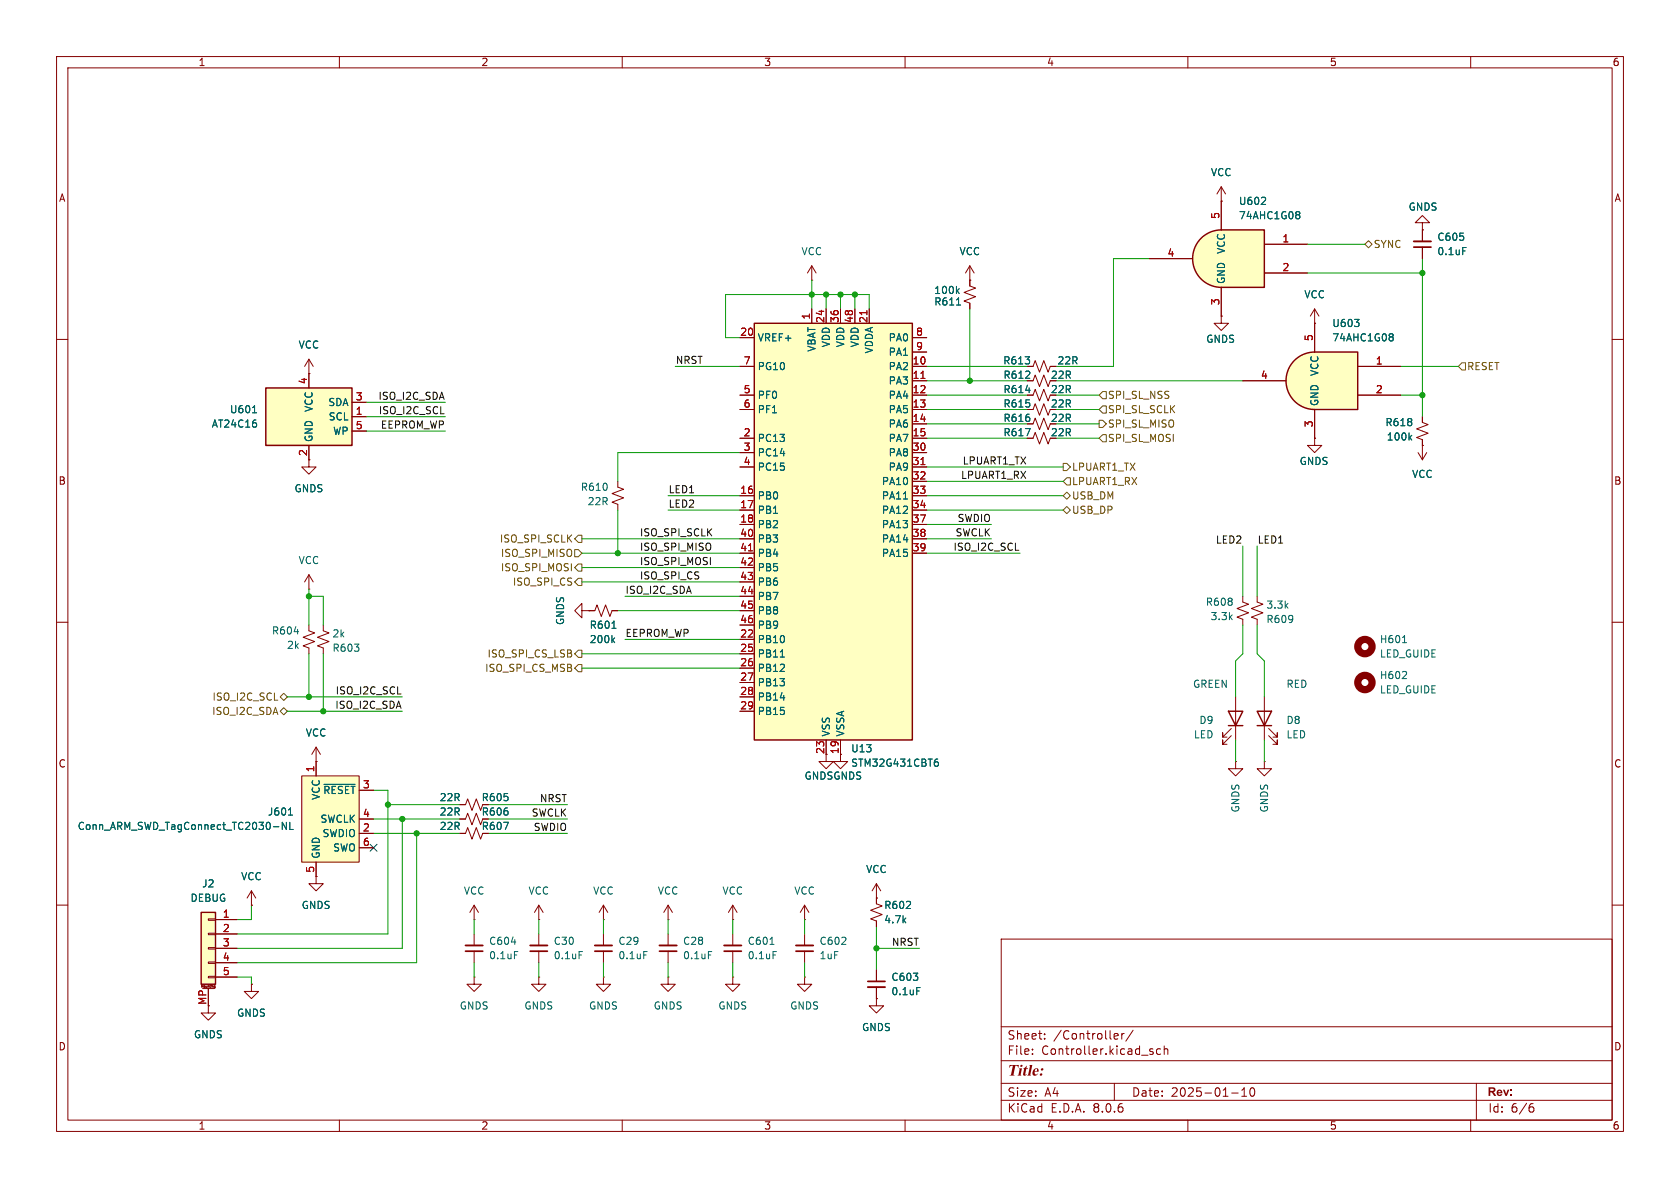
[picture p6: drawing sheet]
<svg xmlns="http://www.w3.org/2000/svg" width="297mm" height="210mm" viewBox="0 0 297 210" stroke-linecap="round" stroke-linejoin="round" font-family="sans-serif">
<g fill="none" stroke="#840000" stroke-width=".18">
<path d="M10 10h277v190h-277zM12 12h273v186h-273zM60 10v2M110 10v2M160 10v2M210 10v2M260 10v2M10 60h2M232.4 57.2h.1M232.4 54.6l.8 1.3M232.4 54.6v2.6M232.4 54.6l-.8 1.3"/>
<path d="M285 60h2M10 110h2M54.6 110.5v1l1 .4-2 .7 2 .8-2 .8 1 .4v1M54.6 104.1h.1M54.6 101.6v2.5M54.6 101.6l.8 1.3M54.6 101.6l-.8 1.3M57.1 110.5v1l1.1 .4-2.1 .7 2.1 .8-2.1 .8 1 .4v1M285 110h2M10 160h2M81.3 147.3h1l.4-1 .7 2 .8-2 .8 2 .3-1M285 160h2"/>
<path d="M129.5 172.7v1.3h1.3l-1.3 1.3-1.2-1.3h1.2M129.5 172.7h.1M177 166h108v32h-108zM60 198v2M110 198v2M160 198v2M177 194.5h108M177 191.5h108M177 187.5h108M177 181.5h108M182.5 186.3v.1M182.5 185.5v.1"/>
<path d="M184.7 183.6v.1M184.7 182.8v.1M197 191.5v3M197.2 182.7l.4 .1 .1 .3-.7 .1M197.6 183.6l-.4 .1M198.3 182.7v1M198.7 182.7l-.2 .1-.2 .2M200.3 182.1l-1.3 2M203.5 185.9l.3 .1 .1 .2-.2 .2h-.3M203.5 185.4l.3 .1M205.2 185.5l-.5-.1-.2 .3v.4l.1 .2h.6M205.8 185.5l.2-.1 .4 .1 .1 .9"/>
<path d="M205.8 184.9v1.5M210 198v2M217.7 193.2h1.2M219.5 193.8h.9M219.5 192.7l.5-.4v1.5M221.2 192.4l.1-.1a.81 .81 0 0 1 .6 .6 .81 .81 0 0 1-.3 .8l-.1 .1a.81 .81 0 0 1-.6-.6 .81 .81 0 0 1 .3-.8zM260 198v2M261 191.5v6.5M270.6 195.7h.3l.3 .3-.1 .5-.5 .1M271 195.1l-.4 .1"/>
</g>
<path d="M52 111.7h.8M89 145.4h.9l-.6 1.2" fill="none" stroke="#006464" stroke-width=".18"/>
<path d="M133.3 57.2h28v73.6h-28z" fill="#ffffc2"/>
<path d="M133.3 57.2h28v73.6h-28zM217.2 125.7h2.5l-1.3 2.6zM217.2 128.3h2.5M222.2 125.7h2.6l-1.3 2.6zM222.2 128.3h2.6" fill="none" stroke="#840000" stroke-width=".25"/>
<g fill="none" stroke="#840000" stroke-width=".18">
<path d="M130.8 59.7h2.5M143.5 49.5h.1M143.5 47v2.5M143.5 54.6v2.6M143.5 47l.8 1.3M143.5 47l-.8 1.3M146 54.6v2.6M148.6 54.6v2.6M151.1 54.6v2.6M153.7 54.6v2.6M161.3 59.7h2.5M171.4 49.5h.1"/>
<path d="M171.4 47v3.5l1.1 .4-2.1 .8 2.1 .8-2.1 .7 1 .4v1M171.4 47l.8 1.3M171.4 47l-.7 1.3M54.6 66h.1M54.6 63.5l.8 1.3M54.6 63.5v2.5M54.6 63.5l-.8 1.3M130.8 64.8h2.5M130.8 69.9h2.5M130.8 72.4h2.5M130.8 77.5h2.5M161.3 64.8h2.5"/>
<path d="M161.3 67.3h2.5M161.3 69.9h2.5M161.3 72.4h2.5M161.3 74.9h2.5M161.3 77.5h2.5M161.3 62.2h2.5M181.6 69.9h1l.4-1.1 .8 2.1 .7-2.1 .8 2.1 .4-1M181.6 77.5h1l.4-1 .8 2 .7-2 .8 2 .4-1M181.6 67.3h1l.4-1 .8 2 .7-2 .8 2 .4-1M181.6 74.9h1l.4-1 .8 2 .7-2 .8 2 .4-1M181.6 72.4h1l.4-1 .8 2 .7-2 .8 2 .4-1M181.6 64.8h1l.4-1 .8 2 .7-2 .8 2 .4-1h1"/>
<path d="M232.4 77.5v1.2h1.3l-1.3 1.3-1.3-1.3h1.3M232.4 77.5h.1M251.5 73.7v1l1 .4-2.1 .7 2.1 .8-2.1 .7 1.1 .4v3.6M251.5 78.7h.1M130.8 87.6h2.5M130.8 90.2h2.5M130.8 92.7h2.5M130.8 80h2.5M130.8 82.6h2.5M130.8 95.3h2.5M130.8 97.8h2.5M161.3 87.6h2.5"/>
<path d="M161.3 90.2h2.5M161.3 92.7h2.5M161.3 80h2.5M161.3 82.6h2.5M161.3 85.1h2.5M161.3 95.3h2.5M161.3 97.8h2.5M250.7 80l.8 1.3M252.2 80l-.7 1.3M102.9 108v-1.3l-1.3 1.3 1.3 1.2v-1.2h1.2M104.1 108h.1M104.1 108h1.1l.3-1.1 .8 2.1 .8-2.1 .7 2.1 .4-1h1"/>
<path d="M130.8 113h2.5M130.8 115.6h2.5M130.8 118.1h2.5M130.8 100.3h2.5M130.8 102.9h2.5M130.8 105.4h2.5M130.8 108h2.5M130.8 110.5h2.5M130.8 120.7h2.5M130.8 123.2h2.5M130.8 125.7h2.5M146 130.8v2.6"/>
<path d="M148.6 130.8v2.6M217.7 130l-1.5 1.6v-.8v.8h.7M217.7 128.8l-1.5 1.5v-.8v.8h.7M218.4 134.6v1.3h1.3l-1.3 1.3-1.2-1.3h1.2M218.4 134.6h.1M218.4 123.2v7.6M223.5 123.2v7.6M224.3 130l1.5 1.6v-.8v.8h-.8M224.3 128.8l1.5 1.5v-.8v.8h-.8M129.5 162.6h.1M129.5 160v2.6M129.5 165.1v2"/>
<path d="M129.5 168.1v2.1M129.5 160l.8 1.3M129.5 160l-.7 1.3M142.2 172.7v1.3h1.3l-1.3 1.3-1.2-1.3h1.2M142.2 172.7h.1"/>
</g>
<path d="M153.3 54.9v.7M162.8 66.9h.7M132.3 97.4h.7M162.8 82.1h.7" fill="none" stroke="#a90000" stroke-width=".18"/>
<g fill="none" stroke="#006464" stroke-width=".18">
<path d="M169.1 53.9h.7M169.2 51.4l.4 .5M169.6 51l-.5 .5M181.3 75.8h.8l-.5 1.2M181.3 69h.8M249.2 77.3l.4 .5M249.6 76.9l-.5 .5M159.7 88.2h.7M108.2 111.1h.7M108.3 113.1l.4 .5M108.7 112.8l-.5 .4M137.9 116.1h.8"/>
<path d="M165.4 134.7h.4l.1 .2-.1 .4-.4 .2M165.8 134.2h-.4M136.1 166.9h.7M136.7 168.2h.6"/>
</g>
<path d="M128 167.1h3.1" fill="none" stroke="#840000" stroke-width=".33"/>
<path d="M128 168.1h3.1" fill="none" stroke="#840000" stroke-width=".3"/>
<path d="M47 68.6h15.2v10.1h-15.2z" fill="#ffffc2"/>
<path d="M47 68.6h15.2v10.1h-15.2z" fill="none" stroke="#840000" stroke-width=".25"/>
<path d="M54.6 66v2.6M54.6 78.7v2.6M62.2 73.7h2.6M62.2 71.1h2.6M62.2 76.2h2.6" fill="none" stroke="#840000" stroke-width=".18"/>
<path d="M44.6 73h.8M45.3 74.8v.6" fill="none" stroke="#006464" stroke-width=".18"/>
<path d="M228.8 63.7a5.1 5.1 0 0 1 3.6-1.5v10.2a5.1 5.1 0 0 1-4.7-3.1 5.1 5.1 0 0 1 1.1-5.6z" fill="#ffffc2" stroke="#ffffc2" stroke-width=".18"/>
<path d="M232.4 62.2h7.6v10.2h-7.6z" fill="#ffffc2"/>
<path d="M228.8 63.7a5.1 5.1 0 0 1 3.6-1.5h7.6v10.2h-7.6a5.1 5.1 0 0 1-4.7-3.1 5.1 5.1 0 0 1 1.1-5.6z" fill="none" stroke="#840000" stroke-width=".25"/>
<g fill="none" stroke="#840000" stroke-width=".18">
<path d="M215.9 55.9v1.3h1.3l-1.3 1.2-1.3-1.2h1.3M215.9 55.9h.1M232.4 57.2v5M219.7 67.3h7.6M232.4 72.4v5.1M240 64.8h7.6M240 69.9h7.6M54.6 81.3v1.3h1.3l-1.3 1.2-1.3-1.2h1.3M223.5 134.6v1.3h1.3l-1.3 1.3-1.3-1.3h1.3M223.5 134.6h.1M142.2 162.6h.1M142.2 160l.8 1.3"/>
<path d="M142.2 160v2.6M142.2 160l-.7 1.3"/>
</g>
<path d="M239.5 56.5h.8l-.5 .4M240.2 57.1v.5M245.8 59h.3l.2 .2-.2 .3M245.8 59.5h.3M246.1 59.5l.2 .3v.2l-.1 .2-.4 .1" fill="none" stroke="#006464" stroke-width=".18"/>
<path d="M212.3 42.1a5.1 5.1 0 0 1 3.6-1.5v10.2a5.1 5.1 0 0 1-4.7-3.1 5.1 5.1 0 0 1 1.1-5.6z" fill="#ffffc2" stroke="#ffffc2" stroke-width=".18"/>
<path d="M215.9 40.6h7.6v10.2h-7.6z" fill="#ffffc2"/>
<path d="M212.3 42.1a5.1 5.1 0 0 1 3.6-1.5h7.6v10.2h-7.6a5.1 5.1 0 0 1-4.7-3.1 5.1 5.1 0 0 1 1.1-5.6z" fill="none" stroke="#840000" stroke-width=".25"/>
<g fill="none" stroke="#840000" stroke-width=".18">
<path d="M215.9 35.6h.1M215.9 33v7.6M215.9 33l.8 1.3M215.9 33l-.8 1.3M251.5 39.4h1.2l-1.2-1.3-1.3 1.3h1.3v1.2M203.2 45.7h7.6M215.9 50.8v5.1M223.5 43.2h7.6M223.5 48.3h7.6M251.5 40.6h.1M251.5 40.6v2.1M251.5 43.7v2"/>
<path d="M109.2 85.1v1l1 .4-2 .7 2 .8-2 .8 1 .4v1M219.7 105.4v1l1 .4-2 .8 2 .7-2 .8 1 .4v1M222.2 105.4v1l1.1 .4-2.1 .8 2.1 .7-2.1 .8 1 .4v1M146 133.4v1.2h1.3l-1.3 1.3-1.2-1.3h1.2M148.6 133.4v1.2h1.3l-1.3 1.3-1.3-1.3h1.3M154.9 156.2v3.6l1.1 .3-2.1 .8 2.1 .8-2.1 .7 1 .4v1M154.9 158.8h.1M154.9 156.2l.8 1.3M154.9 156.2l-.7 1.3M44.4 174v1.3h1.3l-1.3 1.2-1.2-1.2h1.2M44.4 174h.1M83.8 162.6h.1"/>
<path d="M83.8 172.7v1.3h1.3l-1.3 1.3-1.3-1.3h1.3M83.8 172.7h.1M83.8 160v2.6M83.8 165.1v2M83.8 168.1v2.1M83.8 160l.8 1.3M83.8 160l-.7 1.3M95.2 172.7v1.3h1.3l-1.3 1.3-1.2-1.3h1.2M95.2 172.7h.1M95.2 162.6h.1M95.2 160v2.6M95.2 165.1v2"/>
<path d="M95.2 168.1v2.1M95.2 160l.8 1.3M95.2 160l-.7 1.3M106.7 162.6h.1M106.7 160l.7 1.3M106.7 160v2.6M106.7 160l-.8 1.3M142.2 165.1v2M142.2 168.1v2.1M154.9 176.5v1.3h1.3l-1.3 1.3-1.2-1.3h1.2M154.9 176.5h.1M154.9 171.5v2"/>
<path d="M154.9 174.5v2"/>
</g>
<g fill="none" stroke="#006464" stroke-width=".18">
<path d="M223 36.1h.7M223.7 35v.4M229.3 37.4h.3l.2 .3-.2 .3M229.3 38h.3M229.6 38l.2 .2v.2l-.1 .2-.4 .1M258.6 43.8h.6M247.9 120h.8M247.9 113.6h.8M248.6 118.8v.4M90.4 166.5h.8M90.9 168.2h.7M102.4 168.2h.6"/>
<path d="M162.1 174.6h.6"/>
</g>
<path d="M249.9 42.7h3.1M82.3 167.1h3M93.7 167.1h3.1M140.7 167.1h3.1M153.4 174.5h3.1" fill="none" stroke="#840000" stroke-width=".33"/>
<path d="M249.9 43.7h3.1M82.3 168.1h3M93.7 168.1h3.1M140.7 168.1h3.1M153.4 173.5h3.1" fill="none" stroke="#840000" stroke-width=".3"/>
<g fill="none" stroke="#840000" stroke-width="1.3">
<circle cx="241.3" cy="114.3" r="1.27"/>
<circle cx="241.3" cy="120.6" r="1.27"/>
</g>
<path d="M35.6 161.3h2.5v12.7h-2.5z" fill="#ffffc2"/>
<g fill="none" stroke="#840000" stroke-width=".18">
<path d="M44.4 157.5l.8 1.3M44.4 157.5v2.5M44.4 157.5l-.7 1.3M35.6 174.5v-.3l.2 .2 .1-.2v.3M35.8 174.8h2M36.8 172.6h1.3v.2h-1.3zM36.8 170.1h1.3v.2h-1.3zM36.8 167.5h1.3v.3h-1.3zM36.8 165h1.3v.2h-1.3zM36.8 162.4h1.3v.3h-1.3zM36.8 174.8v4.3h1.3l-1.3 1.2-1.2-1.2h1.2M37.1 174.2v.3"/>
<path d="M37.3 174.2h.1M37.9 174.6v.1M37.9 174.3v.2h.1M37.9 174.3h.1M37.9 174.7h.1M38 174.6l-.1 .1M38 174.3v.3M38.1 162.6h3.8M38.1 165.1h3.8M38.1 167.6h3.8M38.1 170.2h3.8M38.1 172.7h3.8"/>
<path d="M44.4 160h.1M106.7 172.7v1.3h1.2l-1.2 1.3-1.3-1.3h1.3M106.7 172.7h.1M106.7 165.1v2M106.7 168.1v2.1M118.1 162.6h.1M118.1 172.7v1.3h1.3l-1.3 1.3-1.3-1.3h1.3M118.1 172.7h.1M118.1 160v2.6M118.1 165.1v2M118.1 168.1v2.1M118.1 160l.8 1.3"/>
<path d="M118.1 160l-.8 1.3"/>
</g>
<path d="M35.6 161.3h2.5v12.7h-2.5z" fill="none" stroke="#840000" stroke-width=".25"/>
<path d="M105.2 167.1h3M116.6 167.1h3" fill="none" stroke="#840000" stroke-width=".33"/>
<path d="M105.2 168.1h3M116.6 168.1h3" fill="none" stroke="#840000" stroke-width=".3"/>
<path d="M113.8 168.2h.6M125.2 168.2h.6" fill="none" stroke="#006464" stroke-width=".18"/>
<path d="M53.3 137.2h10.2v15.2h-10.2z" fill="#ffffc2"/>
<g fill="none" stroke="#840000" stroke-width=".18">
<path d="M215.9 35.6h.1M215.9 35.6v5M130.8 59.7h2.5M143.5 54.6v2.6M146 54.6v2.6M148.6 54.6v2.6M151.1 54.6v2.6M153.7 54.6v2.6M161.3 59.7h2.5M171.4 49.5h.1M171.4 49.5v1M171.4 53.6v1"/>
<path d="M203.2 45.7h7.6M215.9 55.9h.1M215.9 50.8v5.1M223.5 43.2h7.6M223.5 48.3h7.6M232.4 57.2h.1M232.4 57.2v5M251.5 40.6h.1M251.5 40.6v2.1M251.5 43.7v2M54.6 66h.1M54.6 66v2.6"/>
<path d="M54.6 78.7v2.6M62.2 73.7h2.6M62.2 71.1h2.6M62.2 76.2h2.6M130.8 64.8h2.5M130.8 69.9h2.5M130.8 72.4h2.5M130.8 77.5h2.5M161.3 64.8h2.5M161.3 67.3h2.5M161.3 69.9h2.5M161.3 72.4h2.5"/>
<path d="M161.3 74.9h2.5M161.3 77.5h2.5M161.3 62.2h2.5M181.6 64.8h1M181.6 67.3h1M181.6 69.9h1M181.6 72.4h1M181.6 74.9h1M181.6 77.5h1M185.7 64.8h1M219.7 67.3h7.6M232.4 77.5h.1"/>
<path d="M232.4 72.4v5.1M240 64.8h7.6M240 69.9h7.6M251.5 78.7h.1M251.5 73.7v1M251.5 77.7v1M130.8 87.6h2.5M130.8 90.2h2.5M130.8 92.7h2.5M130.8 80h2.5M130.8 82.6h2.5M130.8 95.3h2.5"/>
<path d="M130.8 97.8h2.5M161.3 87.6h2.5M161.3 90.2h2.5M161.3 92.7h2.5M161.3 80h2.5M161.3 82.6h2.5M161.3 85.1h2.5M161.3 95.3h2.5M161.3 97.8h2.5M104.1 108h.1M104.1 108h1.1M108.2 108h1"/>
<path d="M130.8 113h2.5M130.8 115.6h2.5M130.8 118.1h2.5M130.8 100.3h2.5M130.8 102.9h2.5M130.8 105.4h2.5M130.8 108h2.5M130.8 110.5h2.5M53.3 137.2h10.2v15.2h-10.2zM55.9 134.6h.1M55.9 132.1v5.1M55.9 132.1l.7 1.3"/>
<path d="M55.9 132.1l-.8 1.3M63.5 139.7h2.5M130.8 120.7h2.5M130.8 123.2h2.5M130.8 125.7h2.5M146 130.8v2.6M148.6 130.8v2.6M55.9 154.9v1.3h1.2l-1.2 1.3-1.3-1.3h1.3M55.9 154.9h.1M55.9 152.4v2.5M63.5 147.3h2.5M63.5 144.8h2.5"/>
<path d="M63.5 149.9h2.5M81.3 144.8h1l.4-1 .7 2 .8-2 .8 2 .3-1M81.3 142.2h1l.4-1 .7 2.1 .8-2.1 .8 2.1 .3-1.1M81.3 147.3h1M154.9 158.8h.1M154.9 158.8v1M36.8 174.8v3M38.1 162.6h3.8M38.1 165.1h3.8M38.1 167.6h3.8M38.1 170.2h3.8M38.1 172.7h3.8"/>
<path d="M44.4 160h.1M44.4 174h.1M154.9 176.5h.1M154.9 162.8v1M154.9 171.5v2M154.9 174.5v2"/>
</g>
<g fill="none" stroke="#006464" stroke-width=".18">
<path d="M223 36.1h.7M223.7 35v.4M229.3 37.4h.3l.2 .3-.2 .3M229.3 38h.3M229.6 38l.2 .2v.2l-.1 .2-.4 .1M169.1 53.9h.7M169.2 51.4l.4 .5M169.6 51l-.5 .5M239.5 56.5h.8l-.5 .4M240.2 57.1v.5M245.8 59h.3l.2 .2-.2 .3M245.8 59.5h.3"/>
<path d="M246.1 59.5l.2 .3v.2l-.1 .2-.4 .1M258.6 43.8h.6M44.6 73h.8M45.3 74.8v.6M181.3 75.8h.8l-.5 1.2M181.3 69h.8M249.2 77.3l.4 .5M249.6 76.9l-.5 .5M159.7 88.2h.7M108.2 111.1h.7M108.3 113.1l.4 .5M108.7 112.8l-.5 .4"/>
<path d="M137.9 116.1h.8M57.3 138.7h5.5M165.4 134.7h.4l.1 .2-.1 .4-.4 .2M165.8 134.2h-.4M48.3 146.1h1M50.6 145.4v1.2l-.7-1.2v1.2M51 144.1h.7M51.2 145.4v1.2h.6M89 145.4h.9l-.6 1.2M162.1 174.6h.6"/>
</g>
<g fill="none" stroke="#725600" stroke-width=".18">
<path d="M241.3 43.2l.6-.7 .7 .7-.7 .6zM194.3 74.3h.6l.7 .6-.7 .7h-.6zM194.9 76.8h.7v1.3h-.7l-.6-.6zM194.9 71.8h.7v1.2h-.7l-.6-.6zM194.9 69.2h.7v1.3h-.7l-.6-.6zM257.8 64.8l.6-.7h.7v1.3h-.7zM101.6 97.2h.6l.7 .6-.7 .6h-.6zM102.2 94.6h.7v1.3h-.7l-.6-.6zM102.2 99.7h.7v1.3h-.7l-.6-.7zM188 90.2l.6-.7 .6 .7-.6 .6zM188 81.9h.6l.6 .7-.6 .6h-.6zM188 87.6l.6-.6 .6 .6-.6 .7z"/>
<path d="M188.6 84.5h.6v1.2h-.6l-.6-.6zM101.6 115.6l.6-.7h.7v1.3h-.7zM102.2 102.2h.7v1.3h-.7l-.6-.6zM102.2 117.5h.7v1.2h-.7l-.6-.6zM49.5 125.7l.7-.6 .6 .6-.6 .7zM49.5 123.2l.7-.6 .6 .6-.6 .6z"/>
</g>
<g fill="none" stroke="#009600" stroke-width=".18">
<path d="M143.5 49.5v5.1M146 52.1v2.5M148.6 52.1v2.5M151.1 52.1v2.5M153.7 54.6v-2.5h-25.4v7.6h2.5M171.4 54.6v12.7M203.2 45.7h-6.4v19.1h-10.1M231.1 43.2h10.2M231.1 48.3h20.4M251.5 45.7v28M64.8 73.7h13.9M64.8 71.1h13.9"/>
<path d="M64.8 76.2h13.9M119.4 64.8h11.4M163.8 74.9h17.8M163.8 72.4h17.8M163.8 69.9h17.8M163.8 67.3h17.8M163.8 64.8h17.8M163.8 77.5h17.8M186.7 74.9h7.6M186.7 72.4h7.6M186.7 69.9h7.6M186.7 67.3h33"/>
<path d="M186.7 77.5h7.6M247.6 69.9h3.9M247.6 64.8h10.2M102.9 97.8h27.9M102.9 95.3h27.9M109.2 90.2v7.6M118.1 87.6h12.7M118.1 90.2h12.7M130.8 80h-21.6v5.1M163.8 97.8h16.5M163.8 92.7h11.5M163.8 95.3h11.5"/>
<path d="M163.8 87.6h24.2M163.8 90.2h24.2M163.8 82.6h24.2M163.8 85.1h24.2M219.7 96.5v8.9M222.2 96.5v8.9M54.6 105.4h2.5v5.1M54.6 104.1v6.4M54.6 115.6v7.6M57.1 115.6v10.1M102.9 102.9h27.9M102.9 100.3h27.9"/>
<path d="M102.9 115.6h27.9M102.9 118.1h27.9M109.2 108h21.6M110.5 113h20.3M110.5 105.4h20.3M219.7 110.5v5.1l-1.3 1.2v6.4M222.2 110.5v5.1l1.3 1.2v6.4M50.8 125.7h20.3M50.8 123.2h20.3M66 139.7h2.6v25.4h-26.7M218.4 130.8v3.8M223.5 130.8v3.8"/>
<path d="M66 144.8h15.3M66 147.3h15.3M68.6 142.2h12.7M71.1 144.8v22.8h-29.2M73.7 147.3v22.9h-31.8M86.4 142.2h13.9M86.4 144.8h13.9M86.4 147.3h13.9M41.9 172.7h2.5v1.3M44.4 160v2.6h-2.5M83.8 162.6v2.5M83.8 170.2v2.5"/>
<path d="M95.2 162.6v2.5M95.2 170.2v2.5M106.7 162.6v2.5M106.7 170.2v2.5M118.1 162.6v2.5M118.1 170.2v2.5M129.5 162.6v2.5M129.5 170.2v2.5M142.2 162.6v2.5M142.2 170.2v2.5M154.9 167.6h7.7M154.9 163.8v7.7"/>
</g>
<path d="M65.4 149.3l1.2 1.2M66.6 149.3l-1.2 1.2" fill="none" stroke="#000084" stroke-width=".18"/>
<path d="M153.3 54.9v.7M162.8 66.9h.7M132.3 97.4h.7M162.8 82.1h.7" fill="none" stroke="#a90000" stroke-width=".18"/>
<g fill="#009600" stroke="#009600" stroke-width=".18">
<circle cx="154.9" cy="167.6" r=".46"/>
<circle cx="54.6" cy="123.2" r=".46"/>
<circle cx="54.6" cy="105.4" r=".46"/>
<circle cx="57.1" cy="125.7" r=".46"/>
<circle cx="251.5" cy="69.9" r=".46"/>
<circle cx="251.5" cy="48.3" r=".46"/>
<circle cx="109.2" cy="97.8" r=".46"/>
<circle cx="68.6" cy="142.2" r=".46"/>
<circle cx="71.1" cy="144.8" r=".46"/>
<circle cx="73.7" cy="147.3" r=".46"/>
<circle cx="143.5" cy="52.1" r=".46"/>
<circle cx="146" cy="52.1" r=".46"/>
<circle cx="171.4" cy="67.3" r=".46"/>
<circle cx="148.6" cy="52.1" r=".46"/>
<circle cx="151.1" cy="52.1" r=".46"/>
</g>
<text font-size="2.8" fill="#840000" x="178" y="190.9">Title:</text>
<g font-size="2.1" fill="#840000">
<text x="178" y="184">Sheet:</text>
<text x="186.2" y="184">/Controller/</text>
<text x="178" y="186.7">File:</text>
<text x="184.1" y="186.7">Controller.kicad_sch</text>
<text x="178" y="196.9">KiCad</text>
<text x="178" y="194.1">Size:</text>
<text x="184.7" y="194.1">A4</text>
<text x="185.7" y="196.9">E.D.A.</text>
<text x="193.3" y="196.9">8.0.6</text>
<text x="200" y="194.1">Date:</text>
<text x="207" y="194.1">2025-01-10</text>
<text x="263" y="194.3">Rev:</text>
<text x="263" y="196.9">Id:</text>
<text x="267.1" y="196.9">6/6</text>
</g>
<g font-size="1.8" fill="#840000">
<text x="35" y="11.9">1</text>
<text x="85" y="11.9">2</text>
<text x="135" y="11.9">3</text>
<text x="185" y="11.9">4</text>
<text x="235" y="11.9">5</text>
<text x="285" y="11.9">6</text>
<text x="10.3" y="35.9">A</text>
<text x="285.3" y="35.9">A</text>
<text x="185.7" y="69.7">22R</text>
<text x="185.7" y="67.2">22R</text>
<text x="185.7" y="77.3">22R</text>
<text x="185.7" y="74.8">22R</text>
<text x="185.7" y="72.2">22R</text>
<text x="54.4" y="80.7" transform="rotate(-90 54.4 80.7)">2</text>
<text x="10.3" y="85.9">B</text>
<text x="285.3" y="85.9">B</text>
<text x="10.3" y="135.9">C</text>
<text x="145.8" y="133.4" transform="rotate(-90 145.8 133.4)">23</text>
<text x="148.3" y="133.4" transform="rotate(-90 148.3 133.4)">19</text>
<text x="285.3" y="135.9">C</text>
<text x="85.1" y="141.8">R605</text>
<text x="85.1" y="146.9">R607</text>
<text x="85.1" y="144.4">R606</text>
<text x="10.3" y="185.9">D</text>
<text x="285.3" y="185.9">D</text>
<text x="35" y="199.9">1</text>
<text x="85" y="199.9">2</text>
<text x="135" y="199.9">3</text>
<text x="185" y="199.9">4</text>
<text x="235" y="199.9">5</text>
<text x="285" y="199.9">6</text>
</g>
<g font-size="1.8" fill="#006464">
<text x="214" y="31.3">VCC</text>
<text x="218.9" y="36.4">U602</text>
<text x="218.9" y="39">74AHC1G08</text>
<text x="248.9" y="37.4">GNDS</text>
<text x="141.6" y="45.3">VCC</text>
<text x="169.5" y="45.3">VCC</text>
<text x="216.8" y="45" transform="rotate(-90 216.8 45)">VCC</text>
<text x="254" y="42.8">C605</text>
<text x="254" y="45.3">0.1uF</text>
<text x="165.1" y="52.2">100k</text>
<text x="216.8" y="50.3" transform="rotate(-90 216.8 50.3)">GND</text>
<text x="230.5" y="52.9">VCC</text>
<text x="165.1" y="54.2">R611</text>
<text x="235.4" y="58">U603</text>
<text x="52.7" y="61.8">VCC</text>
<text x="133.9" y="60.6">VREF+</text>
<text x="133.9" y="65.6">PG10</text>
<text x="144.4" y="62.3" transform="rotate(-90 144.4 62.3)">VBAT</text>
<text x="146.9" y="61.5" transform="rotate(-90 146.9 61.5)">VDD</text>
<text x="149.5" y="61.5" transform="rotate(-90 149.5 61.5)">VDD</text>
<text x="152" y="61.5" transform="rotate(-90 152 61.5)">VDD</text>
<text x="154.5" y="62.6" transform="rotate(-90 154.5 62.6)">VDDA</text>
<text x="157" y="65.6">PA2</text>
<text x="157" y="60.6">PA0</text>
<text x="157" y="63.1">PA1</text>
<text x="177.3" y="64.6">R613</text>
<text x="186.9" y="64.6">22R</text>
<text x="213.1" y="60.8">GNDS</text>
<text x="235.4" y="60.6">74AHC1G08</text>
<text x="58" y="72">SDA</text>
<text x="133.9" y="70.7">PF0</text>
<text x="157" y="68.2">PA3</text>
<text x="157" y="70.7">PA4</text>
<text x="177.3" y="69.7">R614</text>
<text x="177.3" y="67.2">R612</text>
<text x="233.3" y="71.9" transform="rotate(-90 233.3 71.9)">GND</text>
<text x="233.3" y="66.6" transform="rotate(-90 233.3 66.6)">VCC</text>
<text x="37.3" y="75.8">AT24C16</text>
<text x="40.5" y="73.3">U601</text>
<text x="55.5" y="72.9" transform="rotate(-90 55.5 72.9)">VCC</text>
<text x="58" y="74.5">SCL</text>
<text x="58.8" y="77.1">WP</text>
<text x="133.9" y="73.3">PF1</text>
<text x="157" y="73.3">PA5</text>
<text x="157" y="75.8">PA6</text>
<text x="177.3" y="77.3">R617</text>
<text x="177.3" y="74.8">R616</text>
<text x="177.3" y="72.2">R615</text>
<text x="244.8" y="75.5">R618</text>
<text x="55.5" y="78.2" transform="rotate(-90 55.5 78.2)">GND</text>
<text x="133.9" y="78.3">PC13</text>
<text x="133.9" y="80.9">PC14</text>
<text x="133.9" y="83.4">PC15</text>
<text x="157" y="78.3">PA7</text>
<text x="157" y="80.9">PA8</text>
<text x="157" y="83.4">PA9</text>
<text x="229.7" y="82.4">GNDS</text>
<text x="245.1" y="78.1">100k</text>
<text x="52" y="87.2">GNDS</text>
<text x="102.6" y="87">R610</text>
<text x="103.8" y="89.5">22R</text>
<text x="133.9" y="88.5">PB0</text>
<text x="155.8" y="86">PA10</text>
<text x="155.8" y="88.5">PA11</text>
<text x="249.5" y="84.7">VCC</text>
<text x="133.9" y="91">PB1</text>
<text x="133.9" y="93.6">PB2</text>
<text x="155.8" y="91">PA12</text>
<text x="155.8" y="93.6">PA13</text>
<text x="52.7" y="99.9">VCC</text>
<text x="133.9" y="96.1">PB3</text>
<text x="133.9" y="98.7">PB4</text>
<text x="133.9" y="101.2">PB5</text>
<text x="155.8" y="96.1">PA14</text>
<text x="155.8" y="98.7">PA15</text>
<text x="133.9" y="103.7">PB6</text>
<text x="133.9" y="106.3">PB7</text>
<text x="213.1" y="107.3">R608</text>
<text x="223.8" y="107.8">3.3k</text>
<text x="48" y="112.4">R604</text>
<text x="58.7" y="112.9">2k</text>
<text x="99.9" y="110.6" transform="rotate(-90 99.9 110.6)">GNDS</text>
<text x="104.1" y="111.4">R601</text>
<text x="104.1" y="113.9">200k</text>
<text x="133.9" y="113.9">PB10</text>
<text x="133.9" y="108.8">PB8</text>
<text x="133.9" y="111.4">PB9</text>
<text x="213.9" y="109.8">3.3k</text>
<text x="223.8" y="110.3">R609</text>
<text x="243.8" y="113.9">H601</text>
<text x="50.6" y="114.9">2k</text>
<text x="58.7" y="115.4">R603</text>
<text x="133.9" y="116.4">PB11</text>
<text x="133.9" y="119">PB12</text>
<text x="243.8" y="116.4">LED_GUIDE</text>
<text x="133.9" y="121.5">PB13</text>
<text x="133.9" y="124.1">PB14</text>
<text x="243.8" y="120.2">H602</text>
<text x="243.8" y="122.8">LED_GUIDE</text>
<text x="54" y="130.4">VCC</text>
<text x="133.9" y="126.6">PB15</text>
<text x="146.9" y="130.3" transform="rotate(-90 146.9 130.3)">VSS</text>
<text x="149.5" y="130.3" transform="rotate(-90 149.5 130.3)">VSSA</text>
<text x="211" y="130.7">LED</text>
<text x="211.9" y="128.2">D9</text>
<text x="227.3" y="128.2">D8</text>
<text x="227.3" y="130.7">LED</text>
<text x="150.4" y="133.2">U13</text>
<text x="150.4" y="135.7">STM32G431CBT6</text>
<text x="56.7" y="141.5" transform="rotate(-90 56.7 141.5)">VCC</text>
<text x="57" y="140.6">~{RESET}</text>
<text x="77.6" y="141.8">22R</text>
<text x="142.1" y="138">GNDSGNDS</text>
<text x="219.3" y="143.7" transform="rotate(-90 219.3 143.7)">GNDS</text>
<text x="224.4" y="143.7" transform="rotate(-90 224.4 143.7)">GNDS</text>
<text x="13.6" y="146.9">Conn_ARM_SWD_TagConnect_TC2030-NL</text>
<text x="47.3" y="144.4">J601</text>
<text x="56.6" y="145.6">SWCLK</text>
<text x="56.9" y="148.2">SWDIO</text>
<text x="77.6" y="146.9">22R</text>
<text x="77.6" y="144.4">22R</text>
<text x="42.5" y="155.8">VCC</text>
<text x="56.7" y="151.9" transform="rotate(-90 56.7 151.9)">GND</text>
<text x="58.8" y="150.7">SWO</text>
<text x="153" y="154.5">VCC</text>
<text x="33.6" y="159.6">DEBUG</text>
<text x="35.6" y="157.1">J2</text>
<text x="53.2" y="160.9">GNDS</text>
<text x="81.9" y="158.3">VCC</text>
<text x="93.3" y="158.3">VCC</text>
<text x="104.8" y="158.3">VCC</text>
<text x="116.2" y="158.3">VCC</text>
<text x="127.6" y="158.3">VCC</text>
<text x="140.3" y="158.3">VCC</text>
<text x="156.2" y="160.9">R602</text>
<text x="86.4" y="167.2">C604</text>
<text x="97.8" y="167.2">C30</text>
<text x="109.2" y="167.2">C29</text>
<text x="120.7" y="167.2">C28</text>
<text x="132.1" y="167.2">C601</text>
<text x="144.8" y="167.2">C602</text>
<text x="156.2" y="163.4">4.7k</text>
<text x="86.4" y="169.8">0.1uF</text>
<text x="97.8" y="169.8">0.1uF</text>
<text x="109.2" y="169.8">0.1uF</text>
<text x="120.7" y="169.8">0.1uF</text>
<text x="132.1" y="169.8">0.1uF</text>
<text x="144.8" y="169.8">1uF</text>
<text x="157.5" y="173.6">C603</text>
<text x="41.8" y="179.9">GNDS</text>
<text x="81.2" y="178.7">GNDS</text>
<text x="92.6" y="178.7">GNDS</text>
<text x="104" y="178.7">GNDS</text>
<text x="115.5" y="178.7">GNDS</text>
<text x="126.9" y="178.7">GNDS</text>
<text x="139.6" y="178.7">GNDS</text>
<text x="157.5" y="176.1">0.1uF</text>
<text x="34.2" y="183.7">GNDS</text>
<text x="152.3" y="182.5">GNDS</text>
</g>
<g font-size="1.8" fill="#a90000">
<text x="215.6" y="38.8" transform="rotate(-90 215.6 38.8)">5</text>
<text x="206.3" y="45.5">4</text>
<text x="226.6" y="42.9">1</text>
<text x="226.6" y="48">2</text>
<text x="130.8" y="59.4">20</text>
<text x="143.3" y="56.6" transform="rotate(-90 143.3 56.6)">1</text>
<text x="145.8" y="57.2" transform="rotate(-90 145.8 57.2)">24</text>
<text x="148.3" y="57.2" transform="rotate(-90 148.3 57.2)">36</text>
<text x="150.9" y="57.2" transform="rotate(-90 150.9 57.2)">48</text>
<text x="153.4" y="57.2" transform="rotate(-90 153.4 57.2)">21</text>
<text x="161.9" y="59.4">8</text>
<text x="215.6" y="54" transform="rotate(-90 215.6 54)">3</text>
<text x="131.4" y="64.5">7</text>
<text x="161.2" y="64.5">10</text>
<text x="161.9" y="62">9</text>
<text x="232.2" y="60.4" transform="rotate(-90 232.2 60.4)">5</text>
<text x="243.1" y="64.5">1</text>
<text x="54.4" y="68" transform="rotate(-90 54.4 68)">4</text>
<text x="62.8" y="70.9">3</text>
<text x="131.4" y="69.6">5</text>
<text x="161.2" y="67.1">11</text>
<text x="161.2" y="69.6">12</text>
<text x="222.8" y="67.1">4</text>
<text x="243.1" y="69.6">2</text>
<text x="62.8" y="73.4">1</text>
<text x="62.8" y="75.9">5</text>
<text x="131.4" y="77.2">2</text>
<text x="131.4" y="72.1">6</text>
<text x="161.2" y="72.1">13</text>
<text x="161.2" y="74.7">14</text>
<text x="161.2" y="77.2">15</text>
<text x="232.2" y="75.6" transform="rotate(-90 232.2 75.6)">3</text>
<text x="131.4" y="79.8">3</text>
<text x="131.4" y="82.3">4</text>
<text x="161.2" y="79.8">30</text>
<text x="161.2" y="82.3">31</text>
<text x="130.8" y="87.4">16</text>
<text x="130.8" y="89.9">17</text>
<text x="161.2" y="84.8">32</text>
<text x="161.2" y="87.4">33</text>
<text x="161.2" y="89.9">34</text>
<text x="130.8" y="92.5">18</text>
<text x="130.8" y="95">40</text>
<text x="161.2" y="92.5">37</text>
<text x="161.2" y="95">38</text>
<text x="130.8" y="97.5">41</text>
<text x="130.8" y="100.1">42</text>
<text x="161.2" y="97.5">39</text>
<text x="130.8" y="102.6">43</text>
<text x="130.8" y="105.2">44</text>
<text x="130.8" y="107.7">45</text>
<text x="130.8" y="112.8">22</text>
<text x="130.8" y="110.2">46</text>
<text x="130.8" y="115.3">25</text>
<text x="130.8" y="117.9">26</text>
<text x="130.8" y="120.4">27</text>
<text x="130.8" y="122.9">28</text>
<text x="130.8" y="125.5">29</text>
<text x="55.6" y="136.6" transform="rotate(-90 55.6 136.6)">1</text>
<text x="64.1" y="139.4">3</text>
<text x="64.1" y="147.1">2</text>
<text x="64.1" y="144.5">4</text>
<text x="64.1" y="149.6">6</text>
<text x="55.6" y="154.4" transform="rotate(-90 55.6 154.4)">5</text>
<text x="39.3" y="162.3">1</text>
<text x="39.3" y="164.8">2</text>
<text x="39.3" y="167.4">3</text>
<text x="39.3" y="169.9">4</text>
<text x="39.3" y="172.5">5</text>
<text x="36.6" y="177.7" transform="rotate(-90 36.6 177.7)">MP</text>
</g>
<g font-size="1.8" fill="#725600">
<text x="242.8" y="44">SYNC</text>
<text x="259.3" y="65.6">RESET</text>
<text x="195.8" y="70.7">SPI_SL_NSS</text>
<text x="195.8" y="75.8">SPI_SL_MISO</text>
<text x="195.8" y="73.3">SPI_SL_SCLK</text>
<text x="189.4" y="83.4">LPUART1_TX</text>
<text x="195.8" y="78.3">SPI_SL_MOSI</text>
<text x="189.4" y="86">LPUART1_RX</text>
<text x="189.4" y="88.5">USB_DM</text>
<text x="189.4" y="91">USB_DP</text>
<text x="88.3" y="96.1">ISO_SPI_SCLK</text>
<text x="88.4" y="101.2">ISO_SPI_MOSI</text>
<text x="88.4" y="98.7">ISO_SPI_MISO</text>
<text x="90.6" y="103.7">ISO_SPI_CS</text>
<text x="85.7" y="119">ISO_SPI_CS_MSB</text>
<text x="86.1" y="116.4">ISO_SPI_CS_LSB</text>
<text x="37.5" y="124.1">ISO_I2C_SCL</text>
<text x="37.4" y="126.6">ISO_I2C_SDA</text>
</g>
<g font-size="1.8" fill="#0f0f0f">
<text x="119.4" y="64.4">NRST</text>
<text x="66.8" y="70.8">ISO_I2C_SDA</text>
<text x="66.9" y="73.3">ISO_I2C_SCL</text>
<text x="67.2" y="75.9">EEPROM_WP</text>
<text x="170.1" y="82.2">LPUART1_TX</text>
<text x="118.1" y="87.3">LED1</text>
<text x="118.1" y="89.8">LED2</text>
<text x="169.8" y="84.7">LPUART1_RX</text>
<text x="113" y="94.9">ISO_SPI_SCLK</text>
<text x="168.8" y="94.9">SWCLK</text>
<text x="169.2" y="92.4">SWDIO</text>
<text x="113" y="100">ISO_SPI_MOSI</text>
<text x="113" y="97.4">ISO_SPI_MISO</text>
<text x="168.5" y="97.4">ISO_I2C_SCL</text>
<text x="214.9" y="96.2">LED2</text>
<text x="222.2" y="96.2">LED1</text>
<text x="110.5" y="105.1">ISO_I2C_SDA</text>
<text x="113" y="102.5">ISO_SPI_CS</text>
<text x="110.5" y="112.7">EEPROM_WP</text>
<text x="59.2" y="125.4">ISO_I2C_SDA</text>
<text x="59.2" y="122.8">ISO_I2C_SCL</text>
<text x="95.3" y="141.9">NRST</text>
<text x="93.9" y="144.4">SWCLK</text>
<text x="94.3" y="147">SWDIO</text>
<text x="157.6" y="167.3">NRST</text>
</g>
<g font-size="1.8" fill="#0000c2">
<text x="210.8" y="121.7">GREEN</text>
<text x="227.3" y="121.7">RED</text>
</g>
<text font-size=".5" fill="#840000" x="35.4" y="174.8">Mounting</text>
</svg>
